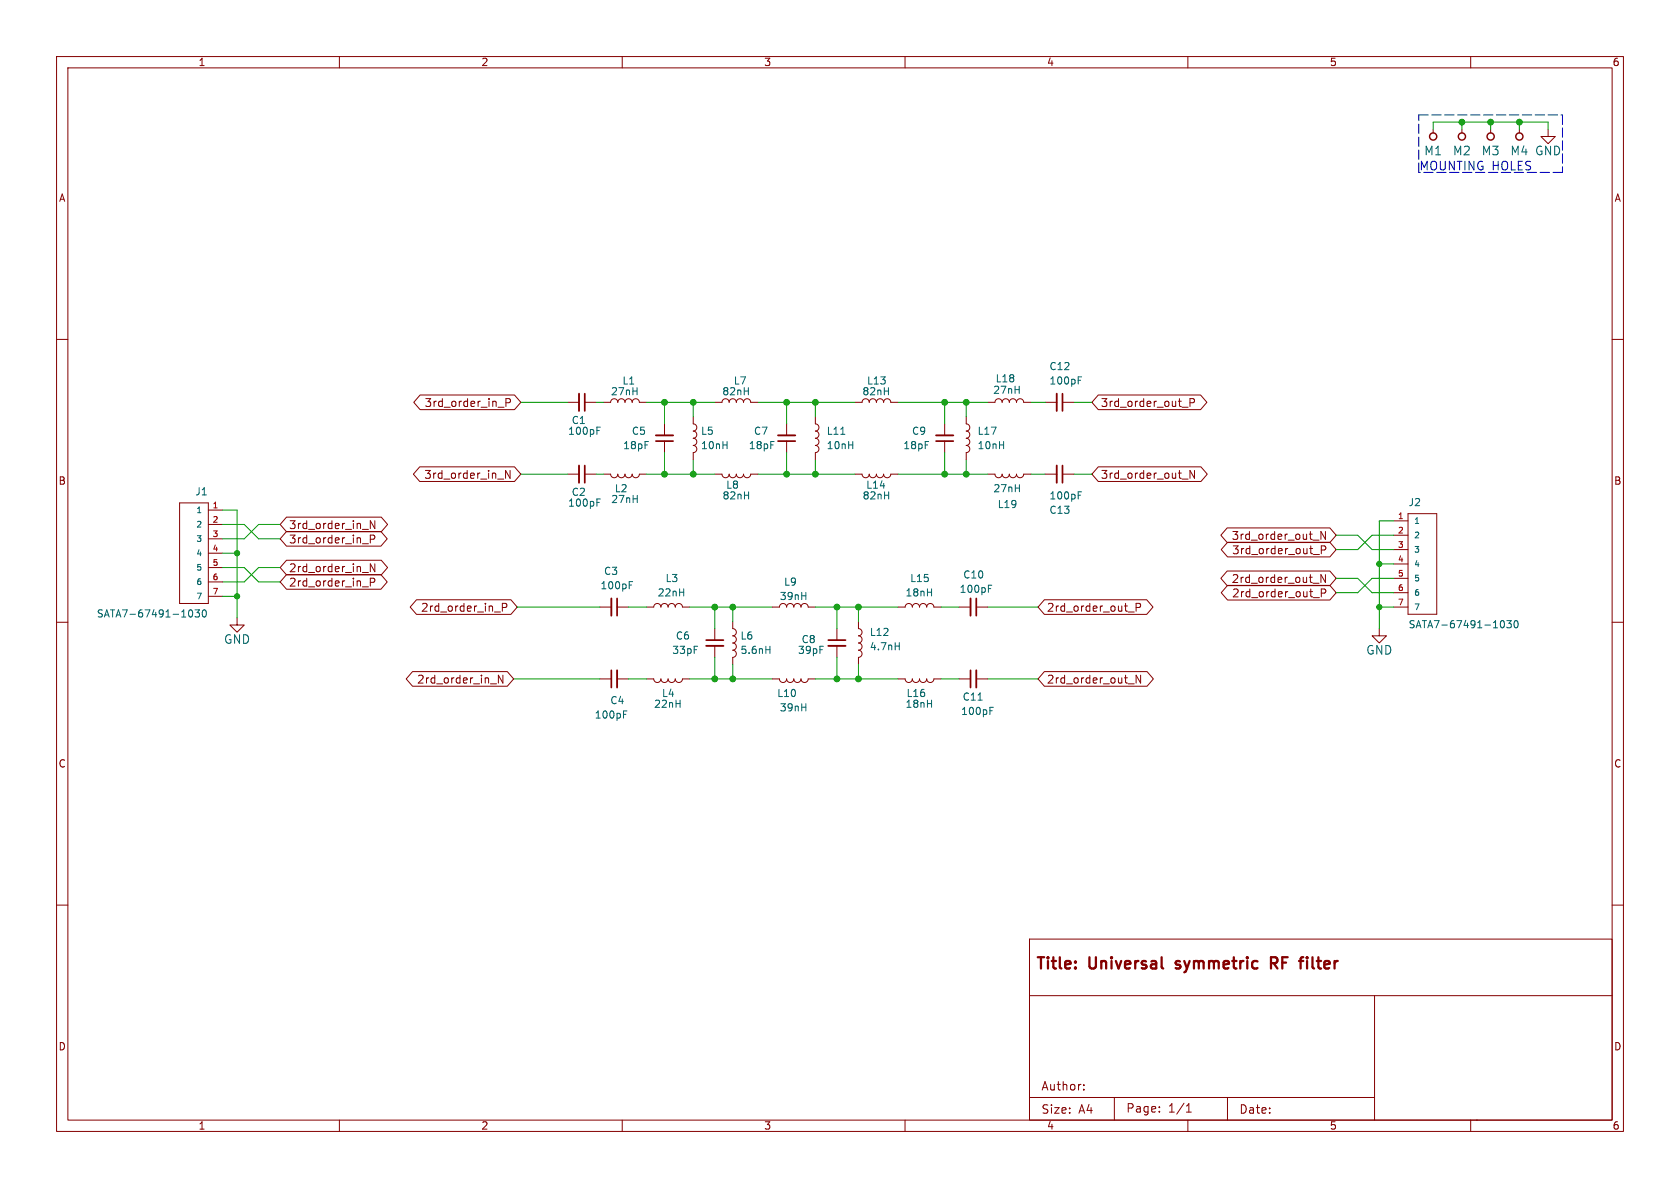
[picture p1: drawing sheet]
<svg xmlns="http://www.w3.org/2000/svg" width="297mm" height="210mm" viewBox="0 0 297 210" stroke-linecap="round" stroke-linejoin="round" font-family="sans-serif">
<g fill="none" stroke="#840000" stroke-width=".18">
<path d="M10 10h277v190h-277zM12 12h273v186h-273zM60 10v2M110 10v2M160 10v2M210 10v2M260 10v2M253.4 22.9v.6M258.4 22.9v.6M263.5 22.9v.6M268.6 22.9v.6M273.7 22.9v1.2h1.3l-1.3 1.3-1.3-1.3h1.3"/>
<path d="M10 60h2M285 60h2M74.3 69.8h16.7l1.1 1.3-1.1 1.3h-16.7l-1.2-1.3zM88 72h1.1M89.4 71.2l.7-.1 .1-.2v-.3l-.2-.1h-.6v1.4M100.3 71.1h2.1M103.4 71.1h2M106.7 71.1h1.2a.64 .64 0 0 1 .7-.6 .64 .64 0 0 1 .6 .6 .64 .64 0 0 1 .7-.6 .64 .64 0 0 1 .6 .6 .64 .64 0 0 1 .6-.6 .64 .64 0 0 1 .7 .6 .64 .64 0 0 1 .6-.6 .64 .64 0 0 1 .6 .6h1.3M117.5 74.9v2.1M117.5 78v2M122.6 73.7v1.2a.64 .64 0 0 1 .6 .7 .64 .64 0 0 1-.6 .6 .64 .64 0 0 1 .6 .6 .64 .64 0 0 1-.6 .7 .64 .64 0 0 1 .6 .6 .64 .64 0 0 1-.6 .6 .64 .64 0 0 1 .6 .7 .64 .64 0 0 1-.6 .6v1.3M126.4 71.1h1.2a.64 .64 0 0 1 .7-.6 .64 .64 0 0 1 .6 .6 .64 .64 0 0 1 .6-.6 .64 .64 0 0 1 .7 .6 .64 .64 0 0 1 .6-.6 .64 .64 0 0 1 .6 .6 .64 .64 0 0 1 .7-.6 .64 .64 0 0 1 .6 .6h1.3"/>
<path d="M139.1 74.9v2.1M139.1 78v2M144.1 73.7v1.2a.64 .64 0 0 1 .7 .7 .64 .64 0 0 1-.7 .6 .64 .64 0 0 1 .7 .6 .64 .64 0 0 1-.7 .7 .64 .64 0 0 1 .7 .6 .64 .64 0 0 1-.7 .6 .64 .64 0 0 1 .7 .7 .64 .64 0 0 1-.7 .6v1.3M151.1 71.1h1.3a.64 .64 0 0 1 .6-.6 .64 .64 0 0 1 .7 .6 .64 .64 0 0 1 .6-.6 .64 .64 0 0 1 .6 .6 .64 .64 0 0 1 .7-.6 .64 .64 0 0 1 .6 .6 .64 .64 0 0 1 .6-.6 .64 .64 0 0 1 .7 .6h1.2M167 74.9v2.1M167 78v2M170.8 73.7v1.2a.64 .64 0 0 1 .6 .7 .64 .64 0 0 1-.6 .6 .64 .64 0 0 1 .6 .6 .64 .64 0 0 1-.6 .7 .64 .64 0 0 1 .6 .6 .64 .64 0 0 1-.6 .6 .64 .64 0 0 1 .6 .7 .64 .64 0 0 1-.6 .6v1.3M174.6 71.1h1.3a.64 .64 0 0 1 .6-.6 .64 .64 0 0 1 .7 .6 .64 .64 0 0 1 .6-.6 .64 .64 0 0 1 .6 .6 .64 .64 0 0 1 .7-.6 .64 .64 0 0 1 .6 .6 .64 .64 0 0 1 .6-.6 .64 .64 0 0 1 .7 .6h1.2M184.8 71.1h2M187.8 71.1h2.1M194.2 69.8h18l1.2 1.3-1.2 1.3h-18l-1.2-1.3zM209 72h1"/>
<path d="M210.4 71.2l.6-.1 .2-.2-.1-.3-.2-.1h-.5v1.4M31.7 88.9h5.1v17.8h-5.1zM36.8 90.2h2.6M36.8 92.7h2.6M36.8 95.3h2.6M36.8 97.8h2.6M50.6 91.4h16.8l1.1 1.3-1.1 1.3h-16.8l-1.1-1.3zM50.6 99h16.8l1.1 1.3-1.1 1.3h-16.8l-1.1-1.3zM50.6 94h16.7l1.2 1.3-1.2 1.2h-16.7l-1.1-1.2zM64.1 93.6h1M64.1 96.1h1M65.5 95.3h.6l.2-.2-.1-.4-.2-.1h-.5v1.4"/>
<path d="M66.3 92.1v1.3l-.8-1.3v1.3M66.3 99.7v1.4l-.8-1.4v1.4M74.2 82.5h16.8l1.1 1.3-1.1 1.3h-16.8l-1.1-1.3zM88 84.7h1M90.2 83.2v1.4l-.8-1.4v1.4M100.3 83.8h2.1M103.4 83.8h2M106.7 83.8h1.2a.64 .64 0 0 0 .7 .7 .64 .64 0 0 0 .6-.7 .64 .64 0 0 0 .7 .7 .64 .64 0 0 0 .6-.7 .64 .64 0 0 0 .6 .7 .64 .64 0 0 0 .7-.7 .64 .64 0 0 0 .6 .7 .64 .64 0 0 0 .6-.7h1.3M126.4 83.8h1.2a.64 .64 0 0 0 .7 .7 .64 .64 0 0 0 .6-.7 .64 .64 0 0 0 .6 .7 .64 .64 0 0 0 .7-.7 .64 .64 0 0 0 .6 .7 .64 .64 0 0 0 .6-.7 .64 .64 0 0 0 .7 .7 .64 .64 0 0 0 .6-.7h1.3M151.1 83.8h1.3a.64 .64 0 0 0 .6 .7 .64 .64 0 0 0 .7-.7 .64 .64 0 0 0 .6 .7 .64 .64 0 0 0 .6-.7 .64 .64 0 0 0 .7 .7 .64 .64 0 0 0 .6-.7 .64 .64 0 0 0 .6 .7 .64 .64 0 0 0 .7-.7h1.2M174.6 83.8h1.3a.64 .64 0 0 0 .6 .7 .64 .64 0 0 0 .7-.7 .64 .64 0 0 0 .6 .7 .64 .64 0 0 0 .6-.7 .64 .64 0 0 0 .7 .7 .64 .64 0 0 0 .6-.7 .64 .64 0 0 0 .6 .7 .64 .64 0 0 0 .7-.7h1.2M184.8 83.8h2"/>
<path d="M187.8 83.8h2.1M194.2 82.5h18.1l1.1 1.3-1.1 1.3h-18.1l-1.2-1.3zM209 84.7h1M211.2 83.2v1.4l-.8-1.4v1.4M216.9 93.3h18.2l1.1 1.3-1.1 1.3h-18.2l-1.1-1.3zM217 95.9h18.1l1.1 1.3-1.1 1.2h-18.1l-1.1-1.2zM232.1 95.5h1.1M232.2 98h1.1M233.6 97.2h.7l.1-.2-.1-.4-.2-.1h-.5v1.4M234.3 94v1.4l-.8-1.4v1.4M246.4 92.1h2.5M246.4 94.6h2.5"/>
<path d="M246.4 97.2h2.5M246.4 99.7h2.5M248.9 90.8h5.1v17.8h-5.1zM10 110h2M36.8 100.3h2.6M36.8 102.9h2.6M36.8 105.4h2.6M41.9 109.2v1.3h1.3l-1.3 1.3-1.3-1.3h1.3M50.6 101.6h16.7l1.2 1.3-1.2 1.3h-16.7l-1.1-1.3zM64.1 101.2h1M64.1 103.7h1M65.5 102.9h.6l.2-.2-.1-.4-.2-.1h-.5v1.4"/>
<path d="M72.9 118.7h16.8l1.1 1.3-1.1 1.3h-16.8l-1.1-1.3zM73.6 106h16.7l1.1 1.3-1.1 1.3h-16.7l-1.1-1.3zM87.4 108.2h1.1M88.8 107.4l.7-.1 .1-.2-.1-.3-.2-.1h-.5v1.4M88.9 119.4v1.4l-.8-1.4v1.4M106 107.3h2.1M109.1 107.3h2M114.3 107.3h1.3a.64 .64 0 0 1 .6-.6 .64 .64 0 0 1 .6 .6 .64 .64 0 0 1 .7-.6 .64 .64 0 0 1 .6 .6 .64 .64 0 0 1 .6-.6 .64 .64 0 0 1 .7 .6 .64 .64 0 0 1 .6-.6 .64 .64 0 0 1 .6 .6h1.3M126.4 111.1v2.1M126.4 114.2v2M129.5 109.9v1.2a.64 .64 0 0 1 .7 .7 .64 .64 0 0 1-.7 .6 .64 .64 0 0 1 .7 .6 .64 .64 0 0 1-.7 .7 .64 .64 0 0 1 .7 .6 .64 .64 0 0 1-.7 .6 .64 .64 0 0 1 .7 .7 .64 .64 0 0 1-.7 .6v1.3M136.5 107.3h1.3a.64 .64 0 0 1 .6-.6 .64 .64 0 0 1 .7 .6 .64 .64 0 0 1 .6-.6 .64 .64 0 0 1 .6 .6 .64 .64 0 0 1 .7-.6 .64 .64 0 0 1 .6 .6 .64 .64 0 0 1 .6-.6 .64 .64 0 0 1 .7 .6h1.2"/>
<path d="M148 111.1v2.1M148 114.2v2M151.8 109.9v1.2a.64 .64 0 0 1 .6 .7 .64 .64 0 0 1-.6 .6 .64 .64 0 0 1 .6 .6 .64 .64 0 0 1-.6 .7 .64 .64 0 0 1 .6 .6 .64 .64 0 0 1-.6 .6 .64 .64 0 0 1 .6 .7 .64 .64 0 0 1-.6 .6v1.3M158.7 107.3h1.3a.64 .64 0 0 1 .7-.6 .64 .64 0 0 1 .6 .6 .64 .64 0 0 1 .6-.6 .64 .64 0 0 1 .7 .6 .64 .64 0 0 1 .6-.6 .64 .64 0 0 1 .6 .6 .64 .64 0 0 1 .7-.6 .64 .64 0 0 1 .6 .6h1.3M169.5 107.3h2.1M172.6 107.3h2M184.6 106h18.1l1.1 1.3-1.1 1.3h-18.1l-1.1-1.3zM184.6 118.7h18.2l1.1 1.3-1.1 1.3h-18.2l-1.1-1.3zM199.5 108.2h1M200.8 107.4l.7-.1 .1-.2v-.3l-.2-.1h-.6v1.4M201.6 119.4v1.4l-.8-1.4v1.4M216.9 100.9h18.2l1.1 1.3-1.1 1.3h-18.2l-1.1-1.3z"/>
<path d="M217 103.5h18.1l1.1 1.3-1.1 1.3h-18.1l-1.1-1.3zM232.1 103.1h1.1M232.2 105.6h1.1M233.6 104.8h.7l.1-.2-.1-.4-.2-.1h-.5v1.4M234.3 101.6v1.4l-.8-1.4v1.4M243.8 111.1v1.3h1.3l-1.3 1.3-1.2-1.3h1.2M246.4 102.2h2.5M246.4 104.8h2.5M246.4 107.3h2.5M285 110h2M86.7 120.9h1.1M106 120h2.1"/>
<path d="M109.1 120h2M114.3 120h1.3a.64 .64 0 0 0 .6 .6 .64 .64 0 0 0 .6-.6 .64 .64 0 0 0 .7 .6 .64 .64 0 0 0 .6-.6 .64 .64 0 0 0 .6 .6 .64 .64 0 0 0 .7-.6 .64 .64 0 0 0 .6 .6 .64 .64 0 0 0 .6-.6h1.3M136.5 120h1.3a.64 .64 0 0 0 .6 .6 .64 .64 0 0 0 .7-.6 .64 .64 0 0 0 .6 .6 .64 .64 0 0 0 .6-.6 .64 .64 0 0 0 .7 .6 .64 .64 0 0 0 .6-.6 .64 .64 0 0 0 .6 .6 .64 .64 0 0 0 .7-.6h1.2M158.7 120h1.3a.64 .64 0 0 0 .7 .6 .64 .64 0 0 0 .6-.6 .64 .64 0 0 0 .6 .6 .64 .64 0 0 0 .7-.6 .64 .64 0 0 0 .6 .6 .64 .64 0 0 0 .6-.6 .64 .64 0 0 0 .7 .6 .64 .64 0 0 0 .6-.6h1.3M169.5 120h2.1M172.6 120h2M199.5 120.9h1M10 160h2M285 160h2M182 166h103v32h-103zM182 176h103M243 176v22"/>
<path d="M60 198v2M110 198v2M160 198v2M182 194h61M191.6 192.6v.1M191.6 191.8v.1M197 194v4M205 196.5v.1M205 195.7v.1M209.7 196.6h.9M209.7 195.5l.5-.4v1.5M210 198v2"/>
<path d="M217 194v4M260 198v2M261 198h.1"/>
</g>
<path d="M207.8 171.1l.2 .1M207.9 170l-.1 .2 .1 .2M225.2 170.3l.6 .9M225.6 169.3l-.9-.1v2M225.6 170.2l-.9 .1M231.1 169.2v.2M231.1 169.9v1.3M231.1 169.2l-.1 .1 .1 .1M231.1 169.2l.1 .1-.1 .1" fill="none" stroke="#840000" stroke-width=".4"/>
<g fill="none" stroke="#840000" stroke-width=".33">
<path d="M102.4 69.6v3M116 77h3M137.5 77h3.1M165.5 77h3M186.8 69.6v3M102.4 82.3v3M186.8 82.3v3M108.1 105.8v3M109.1 118.5v3M124.8 114.2h3.1M146.4 114.2h3.1M171.6 105.8v3"/>
<path d="M172.6 118.5v3"/>
</g>
<g fill="none" stroke="#840000" stroke-width=".3">
<path d="M103.4 69.6v3M116 78h3M137.5 78h3.1M165.5 78h3M187.8 69.6v3M103.4 82.3v3M187.8 82.3v3M108.1 118.5v3M109.1 105.8v3M124.8 113.2h3.1M146.4 113.2h3.1M171.6 118.5v3"/>
<path d="M172.6 105.8v3"/>
</g>
<g fill="none" stroke="#006464" stroke-width=".18">
<path d="M105.5 76.1h.4M105.5 75.5h.6M148.6 76.8h.8M190.6 67.2h.4M190.6 66.6h.6M105.5 88.8h.4M105.5 88.2h.6M190.6 87.5h.4M190.6 86.9h.6M33.5 107.9l.1-.1a.68 .68 0 0 1 .5 .6 .68 .68 0 0 1-.5 .7l-.1-.1-.2-.4zM34.5 107.8h.8l-.5 .5 .4 .1v.6l-.2 .1-.5-.1M35.9 107.9l.2-.1a.68 .68 0 0 1 .4 .6 .68 .68 0 0 1-.4 .7l-.2-.1-.1-.4z"/>
<path d="M111.2 103.4h.5M111.2 102.8h.6M135.4 114.8h.7M136.1 114.2v1.3M158.3 114.2h.7M159 113.6v1.3M174.7 104.1h.5M174.7 103.4h.6M265.4 109.8l.1-.1a.68 .68 0 0 1 .5 .6 .68 .68 0 0 1-.5 .7l-.1-.1-.2-.4zM266.4 109.7h.8l-.4 .5 .3 .1v.6l-.2 .1-.5-.1M267.8 109.8l.2-.1a.68 .68 0 0 1 .4 .6 .68 .68 0 0 1-.4 .7 .85 .85 0 0 1-.2-1.2zM110.2 126.3h.5"/>
<path d="M110.2 125.7h.6M172.9 123.8h.7M175 125.6h.4M175 125h.6"/>
</g>
<g fill="none" stroke="#840000" stroke-width=".25">
<circle cx="253.4" cy="24.1" r=".63"/>
<circle cx="258.4" cy="24.1" r=".63"/>
<circle cx="263.5" cy="24.1" r=".63"/>
<circle cx="268.6" cy="24.1" r=".63"/>
</g>
<path d="M250.8 30.5v-10.2M250.8 20.3h25.4M276.2 30.5h-25.4M276.2 20.3v10.2" fill="none" stroke="#0000c2" stroke-width=".18" stroke-dasharray="1.7 .6"/>
<g fill="none" stroke="#009600" stroke-width=".18">
<path d="M253.4 22.9v-1.3h20.3v1.3M258.4 21.6v1.3M263.5 21.6v1.3M268.6 21.6v1.3M92.1 71.1h8.2M105.4 71.1h1.3M114.3 71.1h12.1M117.5 71.1v3.8M122.6 71.1v2.6M134 71.1h17.1M139.1 71.1v3.8M144.1 71.1v2.6"/>
<path d="M158.7 71.1h15.9M167 71.1v3.8M170.8 71.1v2.6M182.2 71.1h2.6M189.9 71.1h3.1M39.4 92.7h3.8l2.5 2.6h3.8M39.4 90.2h2.5v19M39.4 97.8h2.5M49.5 92.7h-3.8l-2.5 2.6h-3.8M92.1 83.8h8.2M105.4 83.8h1.3M114.3 83.8h12.1"/>
<path d="M117.5 80v3.8M122.6 81.3v2.5M134 83.8h17.1M139.1 80v3.8M144.1 81.3v2.5M158.7 83.8h15.9M167 80v3.8M170.8 81.3v2.5M182.2 83.8h2.6M189.9 83.8h3.1M236.2 94.6h3.8l2.6 2.6h3.8M243.8 99.7h2.6"/>
<path d="M246.4 94.6h-3.8l-2.6 2.6h-3.8M246.4 92.1h-2.6v19M39.4 100.3h3.8l2.5 2.6h3.8M39.4 105.4h2.5M49.5 100.3h-3.8l-2.5 2.6h-3.8M91.4 107.3h14.6M111.1 107.3h3.2M121.9 107.3h14.6M126.4 107.3v3.8M126.4 116.2v3.8M129.5 107.3v2.6M129.5 117.5v2.5"/>
<path d="M144.1 107.3h14.6M148 107.3v3.8M148 116.2v3.8M151.8 107.3v2.6M151.8 117.5v2.5M166.4 107.3h3.1M174.6 107.3h8.9M236.2 102.2h3.8l2.6 2.6h3.8M243.8 107.3h2.6M246.4 102.2h-3.8l-2.6 2.6h-3.8M90.8 120h15.2M111.1 120h3.2"/>
<path d="M121.9 120h14.6M144.1 120h14.6M166.4 120h3.1M174.6 120h8.9"/>
</g>
<g fill="#009600" stroke="#009600" stroke-width=".18">
<circle cx="243.8" cy="107.3" r=".46"/>
<circle cx="139.1" cy="83.8" r=".51"/>
<circle cx="144.1" cy="83.8" r=".51"/>
<circle cx="144.1" cy="71.1" r=".51"/>
<circle cx="122.6" cy="71.1" r=".51"/>
<circle cx="167" cy="71.1" r=".51"/>
<circle cx="167" cy="83.8" r=".51"/>
<circle cx="139.1" cy="71.1" r=".51"/>
<circle cx="117.5" cy="71.1" r=".51"/>
<circle cx="122.6" cy="83.8" r=".51"/>
<circle cx="117.5" cy="83.8" r=".51"/>
<circle cx="41.9" cy="97.8" r=".46"/>
<circle cx="41.9" cy="105.4" r=".46"/>
<circle cx="126.4" cy="120" r=".51"/>
<circle cx="129.5" cy="120" r=".51"/>
<circle cx="126.4" cy="107.3" r=".51"/>
<circle cx="129.5" cy="107.3" r=".51"/>
<circle cx="243.8" cy="99.7" r=".46"/>
<circle cx="258.4" cy="21.6" r=".51"/>
<circle cx="263.5" cy="21.6" r=".51"/>
<circle cx="268.6" cy="21.6" r=".51"/>
<circle cx="148" cy="120" r=".51"/>
<circle cx="151.8" cy="120" r=".51"/>
<circle cx="148" cy="107.3" r=".51"/>
<circle cx="151.8" cy="107.3" r=".51"/>
<circle cx="170.8" cy="71.1" r=".51"/>
<circle cx="170.8" cy="83.8" r=".51"/>
</g>
<g font-size="2.8" fill="#840000">
<text x="183" y="171.9">Title:</text>
<text x="192.7" y="171.9">Universal</text>
<text x="208.8" y="171.9">symmetric</text>
<text x="226.4" y="171.9">RF</text>
<text x="232.4" y="171.9">filter</text>
</g>
<g font-size="2.1" fill="#006464">
<text x="251.7" y="27.7">M1</text>
<text x="256.8" y="27.7">M2</text>
<text x="261.9" y="27.7">M3</text>
<text x="266.9" y="27.7">M4 GND</text>
<text x="39.5" y="114">GND</text>
<text x="241.4" y="115.9">GND</text>
</g>
<text font-size="2.1" fill="#0000c2" x="250.8" y="30.2">MOUNTING HOLES</text>
<g font-size="2.1" fill="#840000">
<text x="184" y="193">Author:</text>
<text x="184" y="197.1">Size:</text>
<text x="190.7" y="197.1">A4</text>
<text x="199" y="196.9">Page:</text>
<text x="206.5" y="196.9">1/1</text>
<text x="219" y="197.1">Date:</text>
</g>
<g font-size="1.9" fill="#840000">
<text x="75" y="72.1">3rd_order_in_P</text>
<text x="194.5" y="72.1">3rd_order_out_P</text>
<text x="74.9" y="84.8">3rd_order_in_N</text>
<text x="194.5" y="84.8">3rd_order_out_N</text>
<text x="51" y="93.7">3rd_order_in_N</text>
<text x="217.7" y="95.6">3rd_order_out_N</text>
<text x="51" y="101.4">2rd_order_in_N</text>
<text x="51" y="96.3">3rd_order_in_P</text>
<text x="217.7" y="98.2">3rd_order_out_P</text>
<text x="51" y="103.9">2rd_order_in_P</text>
<text x="217.7" y="103.3">2rd_order_out_N</text>
<text x="217.7" y="105.8">2rd_order_out_P</text>
<text x="74.4" y="108.3">2rd_order_in_P</text>
<text x="185" y="108.3">2rd_order_out_P</text>
<text x="73.7" y="121">2rd_order_in_N</text>
<text x="185" y="121">2rd_order_out_N</text>
</g>
<g font-size="1.8" fill="#840000">
<text x="35" y="11.9">1</text>
<text x="85" y="11.9">2</text>
<text x="135" y="11.9">3</text>
<text x="185" y="11.9">4</text>
<text x="235" y="11.9">5</text>
<text x="285" y="11.9">6</text>
<text x="10.3" y="35.9">A</text>
<text x="285.3" y="35.9">A</text>
<text x="10.3" y="85.9">B</text>
<text x="285.3" y="85.9">B</text>
<text x="10.3" y="135.9">C</text>
<text x="285.3" y="135.9">C</text>
<text x="10.3" y="185.9">D</text>
<text x="285.3" y="185.9">D</text>
<text x="35" y="199.9">1</text>
<text x="85" y="199.9">2</text>
<text x="135" y="199.9">3</text>
<text x="185" y="199.9">4</text>
<text x="235" y="199.9">5</text>
<text x="285" y="199.9">6</text>
</g>
<g font-size="1.8" fill="#006464">
<text x="185.4" y="65.6">C12</text>
<text x="107.9" y="70.1">27nH</text>
<text x="109.9" y="68.2">L1</text>
<text x="127.6" y="70.1">82nH</text>
<text x="129.6" y="68.2">L7</text>
<text x="152.4" y="70.1">82nH</text>
<text x="153.2" y="68.2">L13</text>
<text x="175.5" y="69.8">27nH</text>
<text x="175.9" y="67.8">L18</text>
<text x="185.4" y="68.2">100pF</text>
<text x="100.3" y="77.1">100pF</text>
<text x="101" y="75.2">C1</text>
<text x="111.6" y="77.1">C5</text>
<text x="123.8" y="77.1">L5</text>
<text x="133.2" y="77.1">C7</text>
<text x="146.1" y="77.1">L11</text>
<text x="161.1" y="77.1">C9</text>
<text x="172.7" y="77.1">L17</text>
<text x="110.1" y="79.6">18pF</text>
<text x="123.8" y="79.6">10nH</text>
<text x="132.3" y="79.6">18pF</text>
<text x="146.1" y="79.6">10nH</text>
<text x="159.6" y="79.6">18pF</text>
<text x="172.7" y="79.6">10nH</text>
<text x="34.4" y="87.8">J1</text>
<text x="100.3" y="89.8">100pF</text>
<text x="101" y="87.9">C2</text>
<text x="108" y="89.1">27nH</text>
<text x="108.6" y="87.2">L2</text>
<text x="127.6" y="88.5">82nH</text>
<text x="128.3" y="86.6">L8</text>
<text x="152.4" y="88.5">82nH</text>
<text x="153" y="86.6">L14</text>
<text x="175.5" y="87.2">27nH</text>
<text x="185.4" y="88.5">100pF</text>
<text x="248.9" y="89.7">J2</text>
<text x="176.3" y="90">L19</text>
<text x="185.4" y="91">C13</text>
<text x="106.7" y="101.8">C3</text>
<text x="106.1" y="104.4">100pF</text>
<text x="116.2" y="105.6">22nH</text>
<text x="117.6" y="103.1">L3</text>
<text x="137.8" y="106.3">39nH</text>
<text x="138.5" y="103.7">L9</text>
<text x="160" y="105.6">18nH</text>
<text x="160.8" y="103.1">L15</text>
<text x="169.6" y="105">100pF</text>
<text x="170.2" y="102.5">C10</text>
<text x="17" y="109.4">SATA7-67491-1030</text>
<text x="119.4" y="113.3">C6</text>
<text x="130.8" y="113.3">L6</text>
<text x="141.6" y="113.9">C8</text>
<text x="153.7" y="112.6">L12</text>
<text x="248.9" y="111.3">SATA7-67491-1030</text>
<text x="118.8" y="115.8">33pF</text>
<text x="130.8" y="115.8">5.6nH</text>
<text x="141" y="115.8">39pF</text>
<text x="153.7" y="115.2">4.7nH</text>
<text x="107.8" y="124.7">C4</text>
<text x="115.5" y="125.3">22nH</text>
<text x="116.9" y="123.4">L4</text>
<text x="137.3" y="123.4">L10</text>
<text x="137.8" y="126">39nH</text>
<text x="160" y="125.3">18nH</text>
<text x="160.2" y="123.4">L16</text>
<text x="170.1" y="124.1">C11</text>
<text x="105" y="127.2">100pF</text>
<text x="169.8" y="126.6">100pF</text>
</g>
<g font-size="1.4" fill="#a90000">
<text x="37.5" y="89.9">1</text>
<text x="37.5" y="92.5">2</text>
<text x="37.5" y="95">3</text>
<text x="247" y="91.8">1</text>
<text x="247" y="94.4">2</text>
<text x="37.5" y="97.5">4</text>
<text x="37.5" y="100.1">5</text>
<text x="247" y="96.9">3</text>
<text x="247" y="99.4">4</text>
<text x="247" y="102">5</text>
<text x="37.5" y="102.6">6</text>
<text x="37.5" y="105.2">7</text>
<text x="247" y="104.5">6</text>
<text x="247" y="107.1">7</text>
</g>
<g font-size="1.4" fill="#006464">
<text x="34.6" y="90.9">1</text>
<text x="34.6" y="93.4">2</text>
<text x="34.6" y="96">3</text>
<text x="249.9" y="92.8">1</text>
<text x="249.9" y="95.4">2</text>
<text x="34.6" y="98.5">4</text>
<text x="34.6" y="101.1">5</text>
<text x="249.9" y="97.9">3</text>
<text x="249.9" y="100.4">4</text>
<text x="34.6" y="103.6">6</text>
<text x="34.6" y="106.1">7</text>
<text x="249.9" y="103">5</text>
<text x="249.9" y="105.5">6</text>
<text x="249.9" y="108.1">7</text>
</g>
</svg>
